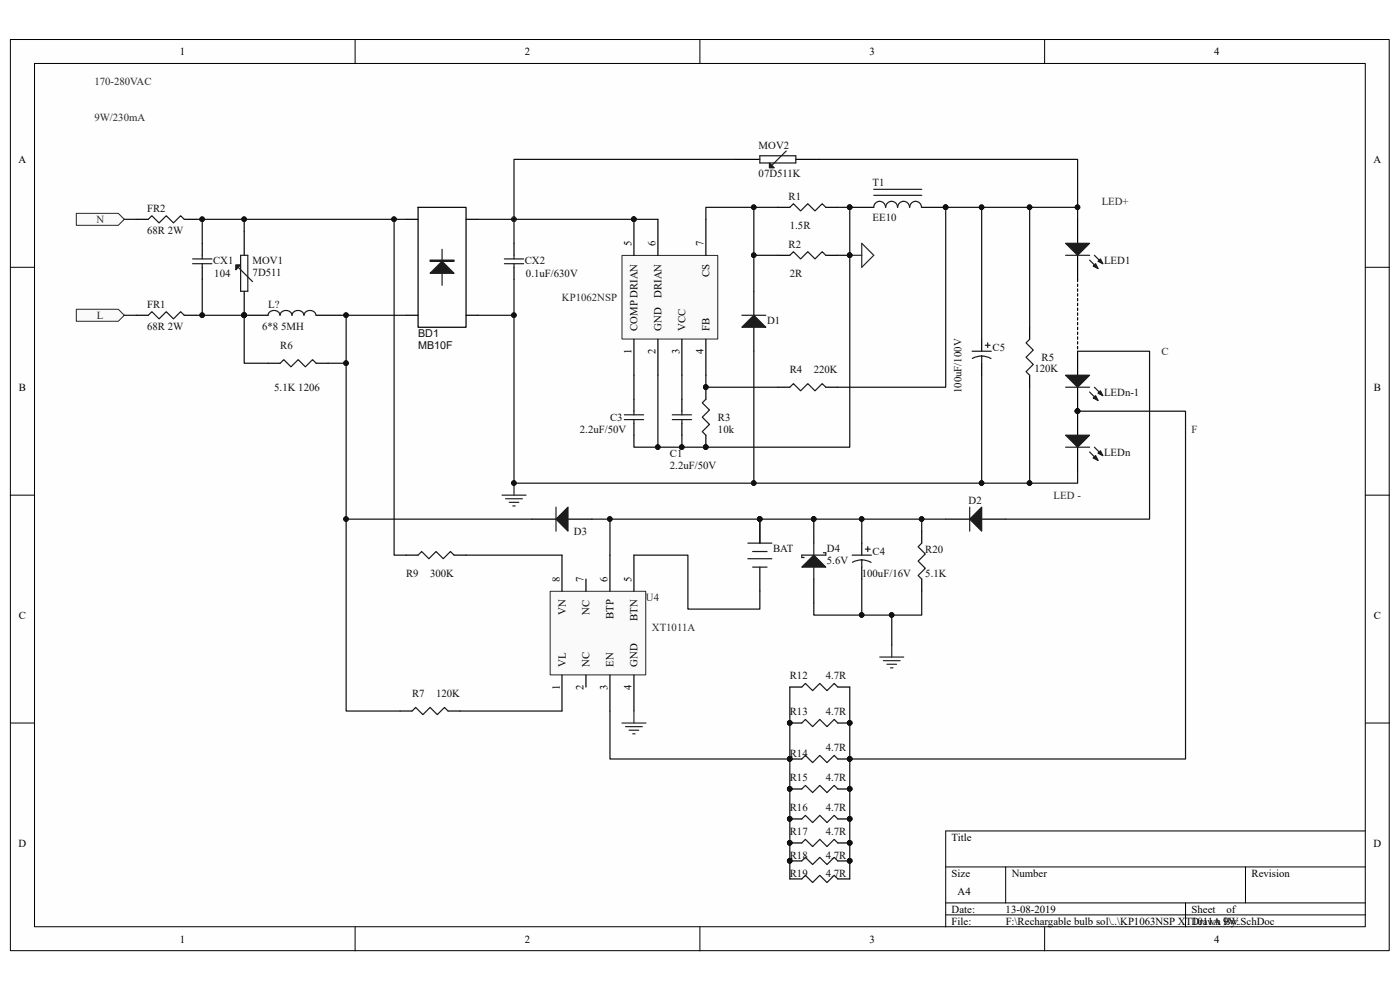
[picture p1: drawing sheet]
<svg xmlns="http://www.w3.org/2000/svg" width="297mm" height="210mm" viewBox="0 0 297 210" stroke-linecap="round" stroke-linejoin="round" font-family="sans-serif">
<path d="M2.2 8.4h292.5v193.3h-292.5z" fill="#fefefe"/>
<path d="M2.2 8.4h292.5v193.3h-292.5z" fill="none" stroke="#000" stroke-width=".21"/>
<path d="M7.4 13.5h282.2v183.1h-282.2z" fill="#fefefe"/>
<g fill="none" stroke="#000" stroke-width=".21">
<path d="M7.3 13.5h282.3v183.1h-282.3zM75.3 8.4v5.1M148.5 8.4v5.1M221.6 8.4v5.1M2.2 56.7h5.1M289.7 56.7h5.1M2.2 105h5.1M289.7 105h5.1M2.2 153.4h5.1M289.7 153.4h5.1M289.7 176.3h-89.1v20.3M75.3 196.6v5.1"/>
<path d="M148.5 196.6v5.1M200.6 183.9h89.1M200.6 191.5h89.1M200.6 194.1h89.1M213.4 183.9v7.6M221.6 196.6v5.1M251.5 191.5v5.1M264.2 183.9v7.6"/>
</g>
<circle cx="109" cy="46.5" r=".48" fill="#0e0e0e" stroke="#0e0e0e" stroke-width=".21"/>
<g fill="#fafafa" stroke="#262626" stroke-width=".21">
<path d="M16.2 45.3h8.9l1.3 1.2-1.3 1.3h-8.9z" fill-rule="evenodd"/>
<path d="M16.2 65.6h8.9l1.3 1.3-1.3 1.3h-8.9z" fill-rule="evenodd"/>
</g>
<path d="M109 51.6v2.6M109 56.7v2.5M165 44h2.6M165 54.2h2.6M175.2 44h2.5M175.2 54.2h2.5M159.9 61.8v5.1M159.9 69.4v5.1M208.3 72v2.5M208.3 77.1v2.5" fill="none" stroke="#000" stroke-width=".25"/>
<path d="M107 54.9h4.1M107 55.9h4.1M109 54.2v.7M109 55.9v.8M167.6 44l.7-.8 1.5 1.5 1.6-1.5 1.5 1.5 1.5-1.5 .8 .8M167.6 54.2l.7-.8 1.5 1.5 1.6-1.5 1.5 1.5 1.5-1.5 .8 .8M206.2 74.5h4.1M208.3 75.5v1.6M208.3 75.5l1.2 .2 .7 .4M208.3 75.5l-.9 .1-1.1 .4M209 73.2h1M209.5 72.7v1" fill="none" stroke="#1c1c1c" stroke-width=".25"/>
<path d="M106.5 105h5.1M107.3 105.8h3.5M108 106.6h2.1M108.8 107.3h.5M109 102.5v2.5" fill="none" stroke="#262626" stroke-width=".25"/>
<circle cx="109" cy="102.5" r=".48" fill="#0e0e0e" stroke="#0e0e0e" stroke-width=".21"/>
<path d="M159.9 66.9l2.6 2.5h-5.1z" fill="#1c1c1c"/>
<g fill="none" stroke="#1c1c1c" stroke-width=".25">
<path d="M185.4 41.4h10.1M185.4 40.2h10.1M187.9 44a1.25 1.25 0 0 0-1.3-1.3 1.25 1.25 0 0 0-1.2 1.3M190.4 44a1.25 1.25 0 0 0-1.2-1.3 1.25 1.25 0 0 0-1.3 1.3M193 44a1.25 1.25 0 0 0-1.3-1.3 1.25 1.25 0 0 0-1.2 1.3M195.5 44a1.25 1.25 0 0 0-1.3-1.3 1.25 1.25 0 0 0-1.2 1.3M157.4 66.9h5.1M159.9 66.9l2.6 2.5h-5.1zM218.4 72l-.7 .7 1.5 1.6-1.5 1.5 1.5 1.5-1.5 1.5 .7 .8M132.5 88h4M132.5 89h4M134.5 87.2v.8"/>
<path d="M134.5 89v.8M142.6 88h4.1M142.6 89h4.1M144.7 87.2v.8M144.7 89v.8M149.8 84.7l-.8 .8 1.5 1.5-1.5 1.5 1.5 1.5-1.5 1.6 .8 .7M167.6 82.1l.7-.7 1.5 1.5 1.6-1.5 1.5 1.5 1.5-1.5 .8 .7"/>
</g>
<path d="M180.3 44h5.1M195.5 44h5.1M218.4 69.4v2.6M218.4 79.6v2.5M134.5 84.7v2.5M134.5 89.8v2.5M144.7 84.7v2.5M144.7 89.8v2.5M149.8 82.1v2.6M149.8 92.3v2.6M165 82.1h2.6M175.2 82.1h2.5" fill="none" stroke="#000" stroke-width=".25"/>
<g fill="#0e0e0e" stroke="#0e0e0e" stroke-width=".21">
<circle cx="180.3" cy="44" r=".48"/>
<circle cx="200.6" cy="44" r=".48"/>
<circle cx="149.7" cy="94.8" r=".48"/>
<circle cx="149.7" cy="82.1" r=".48"/>
<circle cx="180.3" cy="54.1" r=".48"/>
</g>
<path d="M180.3 54.2h2.5M182.8 51.6l2.6 2.6-2.6 2.5z" fill="none" stroke="#262626" stroke-width=".25"/>
<path d="M132 54.2h20.3v17.7h-20.3z" fill="#fafafa"/>
<path d="M132 54.2h20.3v17.7h-20.3z" fill="none" stroke="#262626" stroke-width=".21"/>
<path d="M134.5 46.5v7.7M139.6 46.5v7.7M149.8 46.5v7.7M134.5 72v7.6M139.6 72v7.6M144.7 72v7.6M149.8 72v7.6" fill="none" stroke="#000" stroke-width=".25"/>
<circle cx="134.5" cy="46.5" r=".48" fill="#0e0e0e" stroke="#0e0e0e" stroke-width=".21"/>
<path d="M91.2 55.2h5.1v.2h-5.1zM91.2 55.3h5.1" fill="none" stroke="#1c1c1c" stroke-width=".25"/>
<path d="M93.8 55.4l2.5 2.6h-5.1z" fill="#1c1c1c"/>
<path d="M93.8 55.4l2.5 2.6h-5.1zM93.8 52.9v2.5M93.8 58v2.5M158.7 118.5h5M158.7 115.2h5M159.7 117h3M159.7 120.3h3" fill="none" stroke="#1c1c1c" stroke-width=".25"/>
<path d="M86.2 46.5h2.5M88.7 44h10.2v25.4h-10.2zM98.9 46.5h2.5M86.2 66.9h2.5M98.9 66.9h2.5M161.2 110.1v5.1M161.2 120.3v5.1" fill="none" stroke="#000" stroke-width=".25"/>
<circle cx="161.2" cy="110.1" r=".48" fill="#0e0e0e" stroke="#0e0e0e" stroke-width=".21"/>
<path d="M116.8 125.5h20.2v17.7h-20.2z" fill="#fafafa"/>
<path d="M116.7 125.4h20.3v17.8h-20.3z" fill="none" stroke="#262626" stroke-width=".21"/>
<g fill="none" stroke="#000" stroke-width=".25">
<path d="M228.6 46.5v5.1M228.6 54.2v5M119.2 117.8v7.6M129.4 117.8v7.6M134.5 117.8v7.6M124.3 122.9v2.5M119.2 143.2v7.6M124.3 143.2v2.5M129.4 143.2v7.6M134.5 143.2v7.6M167.6 153.4h2.5M177.7 153.4h2.6"/>
<path d="M167.6 161h2.5M177.7 161h2.6"/>
</g>
<path d="M131.9 153.4h5.1M132.7 154.1h3.6M133.5 154.9h2M134.2 155.7h.5M134.5 150.8v2.6" fill="none" stroke="#262626" stroke-width=".25"/>
<g fill="#0e0e0e" stroke="#0e0e0e" stroke-width=".21">
<circle cx="167.5" cy="153.4" r=".48"/>
<circle cx="180.3" cy="153.4" r=".48"/>
<circle cx="167.5" cy="161" r=".48"/>
<circle cx="180.3" cy="161" r=".48"/>
</g>
<path d="M170.1 153.4l.8-.8 1.5 1.5 1.5-1.5 1.5 1.5 1.6-1.5 .7 .8M170.1 161l.8-.7 1.5 1.5 1.5-1.5 1.5 1.5 1.6-1.5 .7 .7" fill="none" stroke="#1c1c1c" stroke-width=".25"/>
<path d="M226.1 51.6h5.1l-2.6 2.6z" fill="#1c1c1c"/>
<path d="M226.1 51.6h5.1l-2.6 2.6zM231.2 55.2l1.7 1.8M232.2 54.2l1.8 1.7" fill="none" stroke="#1c1c1c" stroke-width=".25"/>
<path d="M232.4 55.9l.5 1.1-1-.6z" fill="#1c1c1c"/>
<path d="M232.4 55.9l.5 1.1-1-.6z" fill="none" stroke="#1c1c1c" stroke-width=".25"/>
<path d="M232.9 55.4l.5-.5 .6 1z" fill="#1c1c1c"/>
<path d="M226.1 54.2h5.1M232.9 55.4l.5-.5 .6 1z" fill="none" stroke="#1c1c1c" stroke-width=".25"/>
<path d="M228.6 74.5v5.1M228.6 82.1v5.1" fill="none" stroke="#000" stroke-width=".25"/>
<circle cx="228.6" cy="87.2" r=".48" fill="#0e0e0e" stroke="#0e0e0e" stroke-width=".21"/>
<path d="M226.1 79.6h5.1l-2.6 2.5z" fill="#1c1c1c"/>
<path d="M226.1 79.6h5.1l-2.6 2.5zM231.2 83.2l1.7 1.7M232.2 82.1l1.8 1.8" fill="none" stroke="#1c1c1c" stroke-width=".25"/>
<path d="M232.4 83.9l.5 1-1-.5z" fill="#1c1c1c"/>
<path d="M232.4 83.9l.5 1-1-.5z" fill="none" stroke="#1c1c1c" stroke-width=".25"/>
<path d="M232.9 83.4l.5-.5 .6 1z" fill="#1c1c1c"/>
<path d="M226.1 82.1h5.1M232.9 83.4l.5-.5 .6 1z" fill="none" stroke="#1c1c1c" stroke-width=".25"/>
<circle cx="228.6" cy="87.2" r=".48" fill="#0e0e0e" stroke="#0e0e0e" stroke-width=".21"/>
<path d="M228.6 87.2v5.1M228.6 94.9v5.1" fill="none" stroke="#000" stroke-width=".25"/>
<path d="M226.1 92.3h5.1l-2.6 2.6z" fill="#1c1c1c"/>
<path d="M226.1 92.3h5.1l-2.6 2.6zM231.2 95.9l1.7 1.8M232.2 94.9l1.8 1.7" fill="none" stroke="#1c1c1c" stroke-width=".25"/>
<path d="M232.4 96.6l.5 1.1-1-.5z" fill="#1c1c1c"/>
<path d="M232.4 96.6l.5 1.1-1-.5z" fill="none" stroke="#1c1c1c" stroke-width=".25"/>
<path d="M233.4 95.6l.6 1-1.1-.5z" fill="#1c1c1c"/>
<path d="M226.1 94.9h5.1M233.4 95.6l.6 1-1.1-.5z" fill="none" stroke="#1c1c1c" stroke-width=".25"/>
<circle cx="228.6" cy="87.2" r=".48" fill="#0e0e0e" stroke="#0e0e0e" stroke-width=".21"/>
<path d="M228.6 59.2v15.3" fill="none" stroke="#000" stroke-width=".25" stroke-dasharray=".5 .5"/>
<path d="M200.6 110.1h5.1M208.3 110.1h5.1" fill="none" stroke="#000" stroke-width=".25"/>
<path d="M205.7 110.1l2.6-2.5v5.1z" fill="#1c1c1c"/>
<g fill="none" stroke="#1c1c1c" stroke-width=".25">
<path d="M161.2 33h7.6v1.6h-7.6zM166.8 32l-3.1 3.1M31.5 46.5l.7-.7 1.5 1.5 1.6-1.5 1.5 1.5 1.5-1.5 .8 .7M40.9 54.9h4M40.9 55.9h4M42.9 54.2v.7M42.9 55.9v.8M31.5 66.9l.7-.8 1.5 1.5 1.6-1.5 1.5 1.5 1.5-1.5 .8 .8M88.7 117.8l.8-.8 1.5 1.5 1.5-1.5 1.5 1.5 1.6-1.5 .7 .8M205.7 110.1l2.6-2.5v5.1zM205.7 107.6v5.1M87.4 150.8l.8-.7 1.5 1.5 1.5-1.5 1.6 1.5 1.5-1.5 .8 .7"/>
<path d="M170.1 145.7l.8-.7 1.5 1.5 1.5-1.5 1.5 1.5 1.6-1.5 .7 .7"/>
</g>
<g fill="none" stroke="#000" stroke-width=".25">
<path d="M156.1 33.8h5.1M168.8 33.8h5.1M28.9 46.5h2.6M39.1 46.5h2.5M42.9 51.6v2.6M42.9 56.7v2.5M28.9 66.9h2.6M39.1 66.9h2.5M86.2 117.8h2.5M96.3 117.8h2.6M84.9 150.8h2.5M95.1 150.8h2.5"/>
<path d="M167.6 145.7h2.5M177.7 145.7h2.6"/>
</g>
<path d="M163.2 34.6l1.1 1h-1.1z" fill="#1c1c1c"/>
<path d="M163.2 34.6l1.1 1h-1.1z" fill="none" stroke="#1c1c1c" stroke-width=".25"/>
<path d="M112.9 110.1h5.1M120.5 110.1h5.1" fill="none" stroke="#000" stroke-width=".25"/>
<path d="M118 110.1l2.5-2.5v5.1z" fill="#1c1c1c"/>
<path d="M118 110.1l2.5-2.5v5.1zM118 107.6v5.1M172.6 115.2v2.6M174.7 117.3h.5v.5h-5.1v.5h.5M172.6 120.3v2.6" fill="none" stroke="#1c1c1c" stroke-width=".25"/>
<path d="M172.6 110.1v5.1M172.6 122.9v5" fill="none" stroke="#000" stroke-width=".25"/>
<circle cx="172.6" cy="110.1" r=".48" fill="#0e0e0e" stroke="#0e0e0e" stroke-width=".21"/>
<path d="M170.1 120.3l2.5-2.5 2.6 2.5z" fill="#1c1c1c"/>
<path d="M50.5 56.7l3.1 3.1M51 54.2h1.6v7.6h-1.6zM180.8 117.8h4.1M182.8 118.8v1.5M182.8 118.8l1.2 .2 .8 .3M182.8 118.8l-.8 .1-1.2 .4M183.6 116.5h1M184.1 116v1M195.5 115.2l-.7 .8 1.5 1.5-1.5 1.5 1.5 1.6-1.5 1.5 .7 .8M170.1 120.3l2.5-2.5 2.6 2.5zM170.1 167.4l.8-.8 1.5 1.5 1.5-1.5 1.5 1.5 1.6-1.5 .7 .8M170.1 173.7l.8-.7 1.5 1.5 1.5-1.5 1.5 1.5 1.6-1.5 .7 .7" fill="none" stroke="#1c1c1c" stroke-width=".25"/>
<g fill="#0e0e0e" stroke="#0e0e0e" stroke-width=".21">
<circle cx="172.6" cy="110.1" r=".48"/>
<circle cx="167.5" cy="167.3" r=".48"/>
<circle cx="180.3" cy="167.3" r=".48"/>
<circle cx="167.5" cy="173.7" r=".48"/>
<circle cx="180.3" cy="173.7" r=".48"/>
<circle cx="51.8" cy="66.9" r=".48"/>
</g>
<path d="M51.8 49.1v5.1M51.8 61.8v5.1M182.8 115.2v2.6M195.5 112.7v2.5M182.8 120.3v2.6M195.5 122.9v2.5M167.6 167.4h2.5M167.6 173.7h2.5M177.7 167.4h2.6M177.7 173.7h2.6" fill="none" stroke="#000" stroke-width=".25"/>
<path d="M186.6 139.4h5.1M189.2 136.8v2.6M187.4 140.1h3.6M188.2 140.9h2M188.9 141.7h.5" fill="none" stroke="#262626" stroke-width=".25"/>
<circle cx="109" cy="46.5" r=".48" fill="#262626" stroke="#262626" stroke-width=".21"/>
<path d="M50 56.2h1l-1 1z" fill="#1c1c1c"/>
<path d="M50 56.2h1l-1 1zM59.4 77.1l.8-.8 1.5 1.5 1.6-1.5 1.5 1.5 1.5-1.5 .8 .8M67 66.9a1.3 1.3 0 0 0-1.2-1 1.3 1.3 0 0 0-1.3 1 1.31 1.31 0 0 0-1.3-1 1.31 1.31 0 0 0-1.3 1 1.3 1.3 0 0 0-1.2-1 1.3 1.3 0 0 0-1.3 1 1.29 1.29 0 0 0-1.3-1 1.29 1.29 0 0 0-1.2 1M170.1 178.8l.8-.7 1.5 1.5 1.5-1.5 1.5 1.5 1.6-1.5 .7 .7M170.1 182.6l.8-.7 1.5 1.5 1.5-1.5 1.5 1.5 1.6-1.5 .7 .7M170.1 186.5l.8-.8 1.5 1.5 1.5-1.5 1.5 1.5 1.6-1.5 .7 .8" fill="none" stroke="#1c1c1c" stroke-width=".25"/>
<g fill="#0e0e0e" stroke="#0e0e0e" stroke-width=".21">
<circle cx="51.8" cy="66.9" r=".48"/>
<circle cx="149.7" cy="82.1" r=".48"/>
<circle cx="144.6" cy="94.8" r=".48"/>
<circle cx="109" cy="66.9" r=".48"/>
<circle cx="218.4" cy="44" r=".48"/>
<circle cx="208.2" cy="44" r=".48"/>
<circle cx="134.5" cy="46.5" r=".48"/>
<circle cx="161.2" cy="110.1" r=".48"/>
<circle cx="208.2" cy="102.5" r=".48"/>
<circle cx="109" cy="102.5" r=".48"/>
<circle cx="159.9" cy="102.5" r=".48"/>
<circle cx="218.4" cy="102.5" r=".48"/>
<circle cx="83.6" cy="46.5" r=".48"/>
<circle cx="159.9" cy="54.1" r=".48"/>
<circle cx="180.3" cy="44" r=".48"/>
<circle cx="180.3" cy="54.1" r=".48"/>
<circle cx="149.7" cy="94.8" r=".48"/>
<circle cx="139.6" cy="94.8" r=".48"/>
<circle cx="159.9" cy="44" r=".48"/>
<circle cx="182.8" cy="110.1" r=".48"/>
<circle cx="195.5" cy="110.1" r=".48"/>
<circle cx="189.2" cy="130.5" r=".48"/>
<circle cx="200.6" cy="44" r=".48"/>
<circle cx="228.6" cy="44" r=".48"/>
<circle cx="228.6" cy="87.2" r=".48"/>
<circle cx="180.3" cy="161" r=".48"/>
<circle cx="180.3" cy="153.4" r=".48"/>
<circle cx="167.5" cy="161" r=".48"/>
<circle cx="167.5" cy="153.4" r=".48"/>
<circle cx="129.4" cy="110.1" r=".48"/>
<circle cx="172.6" cy="110.1" r=".48"/>
<circle cx="42.9" cy="66.9" r=".48"/>
<circle cx="182.8" cy="130.5" r=".48"/>
<circle cx="73.4" cy="110.1" r=".48"/>
<circle cx="42.9" cy="46.5" r=".48"/>
<circle cx="51.8" cy="46.5" r=".48"/>
<circle cx="73.4" cy="77" r=".48"/>
<circle cx="73.4" cy="66.9" r=".48"/>
<circle cx="167.5" cy="178.8" r=".48"/>
<circle cx="180.3" cy="178.8" r=".48"/>
<circle cx="167.5" cy="182.6" r=".48"/>
<circle cx="180.3" cy="182.6" r=".48"/>
<circle cx="167.5" cy="167.3" r=".48"/>
<circle cx="167.5" cy="173.7" r=".48"/>
<circle cx="180.3" cy="167.3" r=".48"/>
<circle cx="180.3" cy="173.7" r=".48"/>
</g>
<path d="M51.8 66.9h5.1M56.9 77.1h2.5M67.1 66.9h5.1M67.1 77.1h2.5M167.6 178.8h2.5M177.7 178.8h2.6M167.6 182.6h2.5M167.6 186.5h2.5M177.7 182.6h2.6M177.7 186.5h2.6" fill="none" stroke="#000" stroke-width=".25"/>
<g fill="none" stroke="#0e0e0e" stroke-width=".25">
<path d="M156.1 33.8h-47.1v17.8M173.9 33.8h54.7v12.7M26.4 46.5h2.5M41.6 46.5h44.6M42.9 59.2v7.7h-1.3M42.9 46.5v5.1M51.8 46.5v2.6M83.6 46.5v71.3h2.6M101.4 46.5h38.2M109 59.2v43.3h119.6v-2.5M159.9 44v17.8M159.9 54.2h5.1"/>
<path d="M165 44h-15.2v2.5M177.7 44h2.6v50.9h-45.8v-2.6M177.7 54.2h2.6M208.3 44v28M218.4 44v25.4M228.6 44h-28v38.1h-22.9M26.4 66.9h2.5M42.9 66.9h8.9v10.2h5.1M69.6 77.1h3.8M72.2 66.9h1.2v43.2M73.4 66.9h12.8M101.4 66.9h7.6"/>
<path d="M134.5 79.6v5.1M139.6 79.6v15.3M144.7 79.6v5.1M149.8 79.6v2.5h15.2M159.9 74.5v28M208.3 79.6v22.9M228.6 74.5h15.3v35.6h-30.5M144.7 92.3v2.6M218.4 82.1v20.4M228.6 87.2h22.9v73.8h-71.2v-15.3M98.9 117.8h20.3M112.9 110.1h-39.5v40.7h11.5"/>
<path d="M125.6 110.1h75M129.4 110.1v7.7M134.5 117.8h11.4v11.4h15.3v-3.8M161.2 110.1v5.1M182.8 110.1v5.1M195.5 110.1v2.6M182.8 122.9v7.6M189.2 130.5v6.3M195.5 125.4v5.1h-22.9v-2.6M97.6 150.8h21.6M167.6 145.7v15.3h-38.2v-10.2M167.6 161v25.5"/>
<path d="M180.3 161v25.5"/>
</g>
<g font-size="2.3">
<text x="38.2" y="11.7">1</text>
<text x="111.3" y="11.7">2</text>
<text x="184.5" y="11.7">3</text>
<text x="257.6" y="11.7">4</text>
<text x="3.9" y="34.6">A</text>
<text x="291.4" y="34.6">A</text>
<text x="134" y="52.1" transform="rotate(-90 134 52.1)">5</text>
<text x="139.1" y="52.1" transform="rotate(-90 139.1 52.1)">6</text>
<text x="149.3" y="52.1" transform="rotate(-90 149.3 52.1)">7</text>
<text x="150.5" y="58.8" transform="rotate(-90 150.5 58.8)">CS</text>
<text x="140.3" y="63.2" transform="rotate(-90 140.3 63.2)">DRIAN</text>
<text x="135.3" y="70.2" transform="rotate(-90 135.3 70.2)">COMP DRIAN</text>
<text x="140.3" y="70.2" transform="rotate(-90 140.3 70.2)">GND</text>
<text x="145.5" y="70.2" transform="rotate(-90 145.5 70.2)">VCC</text>
<text x="150.5" y="70.2" transform="rotate(-90 150.5 70.2)">FB</text>
<text x="134" y="75.1" transform="rotate(-90 134 75.1)">1</text>
<text x="139.1" y="75.1" transform="rotate(-90 139.1 75.1)">2</text>
<text x="144.2" y="75.1" transform="rotate(-90 144.2 75.1)">3</text>
<text x="149.3" y="75.1" transform="rotate(-90 149.3 75.1)">4</text>
<text x="4" y="82.9">B</text>
<text x="291.5" y="82.9">B</text>
<text x="118.7" y="123.4" transform="rotate(-90 118.7 123.4)">8</text>
<text x="123.8" y="123.4" transform="rotate(-90 123.8 123.4)">7</text>
<text x="128.9" y="123.4" transform="rotate(-90 128.9 123.4)">6</text>
<text x="134" y="123.4" transform="rotate(-90 134 123.4)">5</text>
<text x="4" y="131.3">C</text>
<text x="120" y="130.5" transform="rotate(-90 120 130.5)">VN</text>
<text x="125.1" y="130.4" transform="rotate(-90 125.1 130.4)">NC</text>
<text x="130.2" y="131.4" transform="rotate(-90 130.2 131.4)">BTP</text>
<text x="135.3" y="131.8" transform="rotate(-90 135.3 131.8)">BTN</text>
<text x="291.5" y="131.3">C</text>
<text x="120" y="141.4" transform="rotate(-90 120 141.4)">VL</text>
<text x="125.1" y="141.4" transform="rotate(-90 125.1 141.4)">NC</text>
<text x="130.2" y="141.4" transform="rotate(-90 130.2 141.4)">EN</text>
<text x="135.3" y="141.4" transform="rotate(-90 135.3 141.4)">GND</text>
<text x="118.7" y="146.4" transform="rotate(-90 118.7 146.4)">1</text>
<text x="123.8" y="146.4" transform="rotate(-90 123.8 146.4)">2</text>
<text x="128.9" y="146.4" transform="rotate(-90 128.9 146.4)">3</text>
<text x="134" y="146.4" transform="rotate(-90 134 146.4)">4</text>
<text x="3.9" y="179.6">D</text>
<text x="201.9" y="178.3">Title</text>
<text x="291.4" y="179.6">D</text>
<text x="201.9" y="186">Size</text>
<text x="214.6" y="186">Number</text>
<text x="265.5" y="186">Revision</text>
<text x="203.2" y="189.8">A4</text>
<text x="201.9" y="193.6">Date:</text>
<text x="201.9" y="196.1">File:</text>
<text x="213.3" y="193.6">13-08-2019</text>
<text x="213.4" y="196.1">F:\Rechargable bulb sol\..\KP1063NSP XT1011A 9W.SchDoc</text>
<text x="252.8" y="193.6">Sheet</text>
<text x="252.8" y="196.1">Drawn By:</text>
<text x="260.2" y="193.6">of</text>
<text x="38.2" y="199.9">1</text>
<text x="111.3" y="199.9">2</text>
<text x="184.5" y="199.9">3</text>
<text x="257.6" y="199.9">4</text>
</g>
<g font-size="2.3" fill="#262626">
<text x="20" y="18">170-280VAC</text>
<text x="20" y="25.7">9W/230mA</text>
<text x="20.4" y="47.3">N</text>
<text x="233.7" y="43.5">LED+</text>
<text x="119.2" y="63.8">KP1062NSP</text>
<text x="20.6" y="67.6">L</text>
<text x="246.4" y="75.3">C</text>
<text x="252.8" y="91.8">F</text>
<text x="223.5" y="105.8">LED -</text>
<text x="137" y="127.4">U4</text>
<text x="138.3" y="133.8">XT1011A</text>
</g>
<g font-size="2.3" fill="#0e0e0e">
<text x="161" y="31.5">MOV2</text>
<text x="161" y="37.6">07D511K</text>
<text x="185.1" y="39.4">T1</text>
<text x="31.2" y="45">FR2</text>
<text x="167.3" y="42.5">R1</text>
<text x="185.1" y="46.8">EE10</text>
<text x="31.2" y="49.6">68R 2W</text>
<text x="167.3" y="52.7">R2</text>
<text x="167.6" y="48.6">1.5R</text>
<text x="45.2" y="56">CX1</text>
<text x="45.5" y="58.8">104</text>
<text x="53.6" y="56">MOV1</text>
<text x="53.6" y="58.5">7D511</text>
<text x="111.3" y="56">CX2</text>
<text x="111.6" y="58.8">0.1uF/630V</text>
<text x="167.6" y="58.8">2R</text>
<text x="234.2" y="56">LED1</text>
<text x="31.2" y="65.4">FR1</text>
<text x="56.9" y="65.4">L?</text>
<text x="31.2" y="69.9">68R 2W</text>
<text x="55.6" y="69.9">6*8 5MH</text>
<text x="88.7" y="71.5">BD1</text>
<text x="162.7" y="68.7">D1</text>
<text x="59.4" y="74">R6</text>
<text x="88.7" y="74">MB10F</text>
<text x="210.6" y="74.5">C5</text>
<text x="221" y="76.6">R5</text>
<text x="58.2" y="82.9">5.1K 1206</text>
<text x="167.6" y="79.1">R4</text>
<text x="172.6" y="79.1">220K</text>
<text x="204" y="83.4" transform="rotate(-90 204 83.4)">100uF/100V</text>
<text x="219.5" y="78.9">120K</text>
<text x="234.2" y="83.9">LEDn-1</text>
<text x="129.4" y="89.3">C3</text>
<text x="152.3" y="89.3">R3</text>
<text x="123" y="91.8">2.2uF/50V</text>
<text x="152.3" y="91.8">10k</text>
<text x="142.1" y="99.4">2.2uF/50V</text>
<text x="142.1" y="96.9">C1</text>
<text x="234.2" y="96.6">LEDn</text>
<text x="205.5" y="106.8">D2</text>
<text x="121.8" y="113.5">D3</text>
<text x="164" y="117">BAT</text>
<text x="175.4" y="117">D4</text>
<text x="175.4" y="119.5">5.6V</text>
<text x="185.1" y="117.8">C4</text>
<text x="196.3" y="117.3">R20</text>
<text x="86.1" y="122.3">R9</text>
<text x="91.2" y="122.3">300K</text>
<text x="182.8" y="122.3">100uF/16V</text>
<text x="196.3" y="122.3">5.1K</text>
<text x="167.6" y="144">R12</text>
<text x="175.2" y="144">4.7R</text>
<text x="87.4" y="147.8">R7</text>
<text x="92.5" y="147.8">120K</text>
<text x="167.6" y="151.6">R13</text>
<text x="175.2" y="151.6">4.7R</text>
<text x="167.6" y="160.5">R14</text>
<text x="175.2" y="159.3">4.7R</text>
<text x="167.6" y="165.6">R15</text>
<text x="175.2" y="165.6">4.7R</text>
<text x="167.6" y="172">R16</text>
<text x="175.2" y="172">4.7R</text>
<text x="167.6" y="177">R17</text>
<text x="175.2" y="177">4.7R</text>
<text x="167.6" y="182.2">R18</text>
<text x="167.6" y="186">R19</text>
<text x="175.2" y="182.2">4.7R</text>
<text x="175.2" y="186">4.7R</text>
</g>
</svg>
